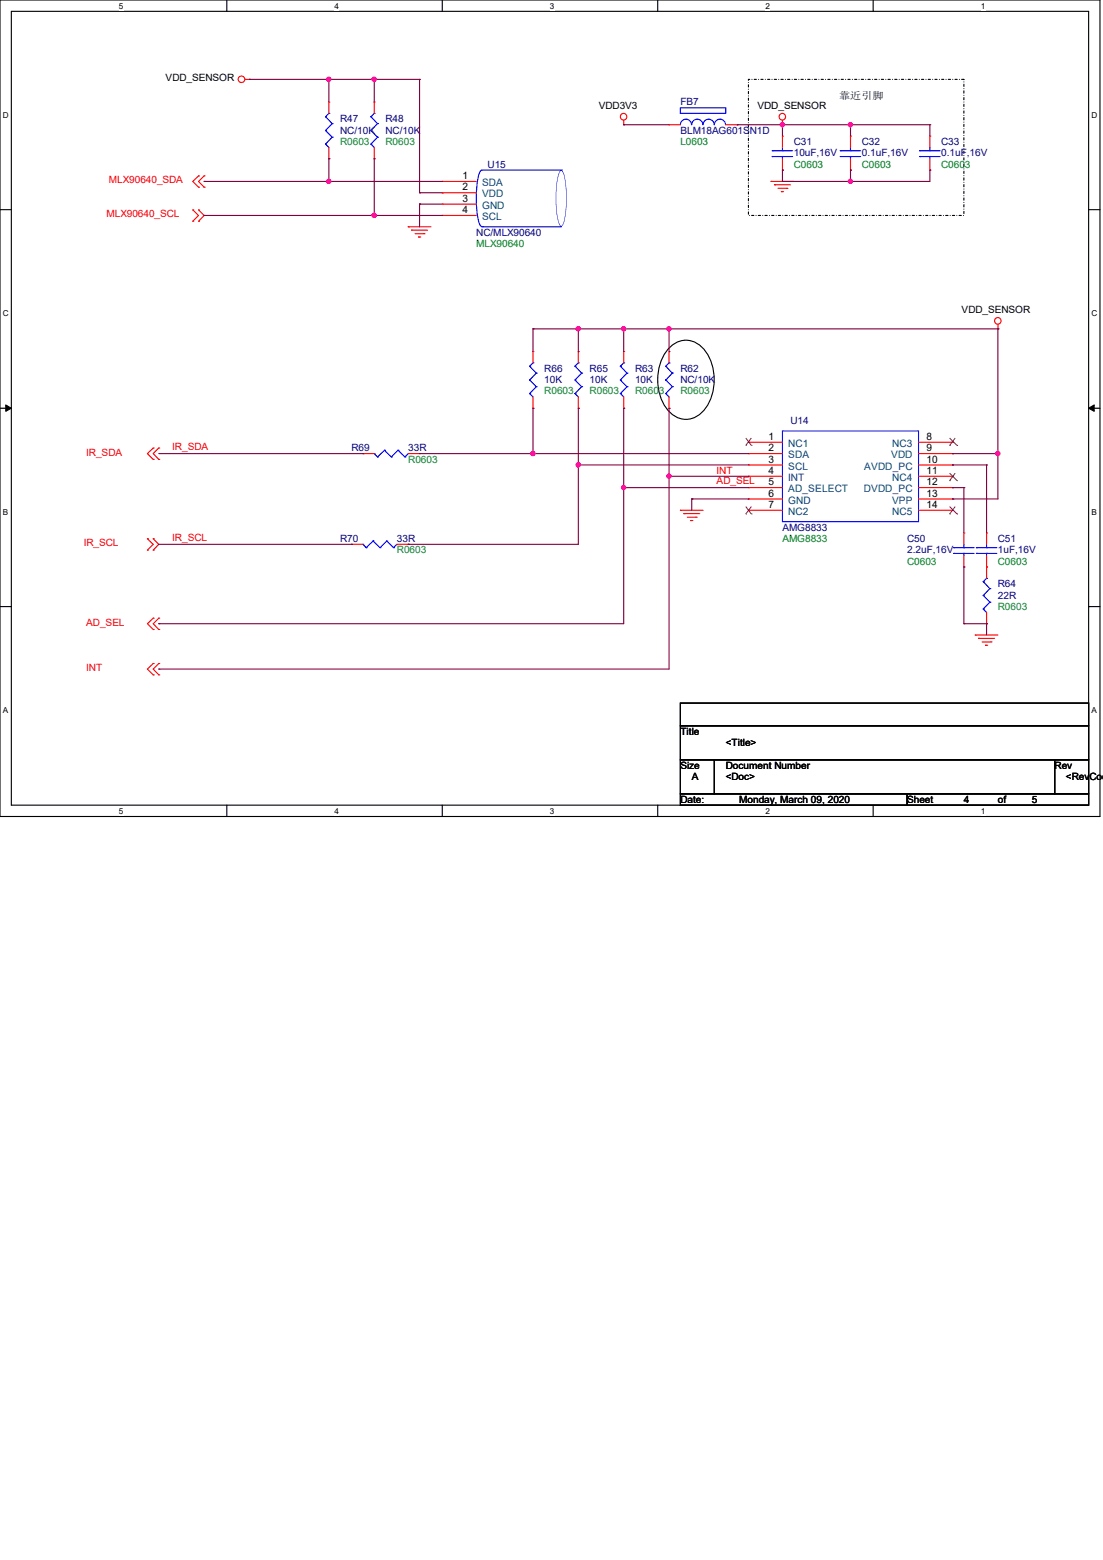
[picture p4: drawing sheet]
<svg xmlns="http://www.w3.org/2000/svg" width="210mm" height="297mm" viewBox="0 0 210 297" stroke-linecap="round" stroke-linejoin="round" font-family="sans-serif">
<path d="M0 0h209.4v155.4h-209.4zM2.2 2.2h205.1v151.1h-205.1z" fill="none" stroke="#000" stroke-width=".21"/>
<g fill="#fff">
<path d="M22.6 .3h.9v1.7h-.9z"/>
<path d="M22.6 153.5h.9v1.8h-.9z"/>
</g>
<path d="M43.2 0v2.2M43.2 153.3v2.1" fill="none" stroke="#000" stroke-width=".21"/>
<g fill="#fff">
<path d="M63.7 .3h.8v1.7h-.8z"/>
<path d="M63.7 153.5h.8v1.8h-.8z"/>
</g>
<path d="M84.2 0v2.2M84.2 153.3v2.1" fill="none" stroke="#000" stroke-width=".21"/>
<g fill="#fff">
<path d="M104.7 .3h.8v1.7h-.8z"/>
<path d="M104.7 153.5h.8v1.8h-.8z"/>
</g>
<path d="M125.2 0v2.2M125.2 153.3v2.1" fill="none" stroke="#000" stroke-width=".21"/>
<g fill="#fff">
<path d="M145.7 .3h.9v1.7h-.9z"/>
<path d="M145.7 153.5h.9v1.8h-.9z"/>
</g>
<path d="M166.2 0v2.2M166.2 153.3v2.1" fill="none" stroke="#000" stroke-width=".21"/>
<g fill="#fff">
<path d="M186.7 .3h.9v1.7h-.9z"/>
<path d="M186.7 153.5h.9v1.8h-.9z"/>
<path d="M.6 21h1.1v1.8h-1.1z"/>
<path d="M207.8 21h1.1v1.8h-1.1z"/>
<path d="M.6 58.8h1.1v1.7h-1.1z"/>
<path d="M207.8 58.8h1.1v1.7h-1.1z"/>
</g>
<path d="M0 39.9h2.2M207.3 39.9h2.1" fill="none" stroke="#000" stroke-width=".21"/>
<g fill="#fff">
<path d="M.6 96.6h1v1.7h-1z"/>
<path d="M207.8 96.6h1v1.7h-1z"/>
</g>
<path d="M0 77.7h2.2M207.3 77.7h2.1" fill="none" stroke="#000" stroke-width=".21"/>
<path d="M1.1 77.1l1.1 .6-1.1 .6zM207.3 77.7l1-.6v1.2z" fill="#000" stroke="#000" stroke-width=".19"/>
<g fill="#fff">
<path d="M.6 134.4h.9v1.7h-.9z"/>
<path d="M207.8 134.4h1v1.7h-1z"/>
</g>
<path d="M127.7 66a4.2 4.2 0 0 1 6.4 .6 9.5 9.5 0 0 1-.6 12 4.2 4.2 0 0 1-6.4-.6 9.5 9.5 0 0 1 .6-12zM0 115.5h2.2M207.3 115.5h2.1M129.5 133.9h77.8v4.3h-77.8zM129.5 138.2h77.8v6.5h-77.8zM129.5 144.7h6.5v6.4h-6.5zM129.5 151.1h43.2v2.2h-43.2zM136 144.7h64.8v6.4h-64.8zM172.7 151.1h34.6v2.2h-34.6zM200.8 144.7h6.5v6.4h-6.5z" fill="none" stroke="#000" stroke-width=".21"/>
<path d="M142.5 15.1h41v25.9h-41z" fill="none" stroke="#000" stroke-width=".21" stroke-dasharray=".4 .4 0 .4"/>
<g fill="none" stroke="#f00" stroke-width=".21">
<path d="M46.7 15.1h.8M47.5 15.1h.1M62.6 19.4h.1M62.6 19.4v2.2M71.2 19.4h.1M71.2 19.4v2.2M36.7 40h.1M36.7 40l1.1 1-1.1 1.1M37.8 40h.1M37.8 33.5h.1M37.8 35.6h.1M37.8 40l1.1 1-1.1 1.1"/>
<path d="M37.8 33.5l-1.1 1 1.1 1.1M38.9 33.5h.1M38.9 35.6h.1M38.9 33.5l-1.1 1 1.1 1.1M62.6 30.2h.1M62.6 28.1v2.1M71.2 30.2h.1M71.2 28.1v2.1M84.2 34.5h.1M84.2 36.7h.1M84.2 38.9h.1M84.2 34.5h6.5"/>
<path d="M84.2 36.7h6.5M84.2 38.9h6.5M118.7 23.7h.1M118.7 22.9v.8M127.4 23.7h.1M127.4 23.7h2.1M138.2 23.7h2.1M140.3 23.7h.1M146.8 34.5h.1M146.8 34.5h4.3M147.4 35.2h.1M147.4 35.2h3.1"/>
<path d="M148.1 35.9h1.7M148.8 36.5h.1M148.8 36.5h.4M149 23.7h.1M149 32.4h.1M149 25.9h.1M149 22.9v.8M149 25.9v2.2M149 30.2v2.2M149.8 35.9h.1M161.9 32.4h.1M161.9 25.9h.1"/>
<path d="M161.9 25.9v2.2M161.9 30.2v2.2M177 32.4h.1M177 25.9h.1M177 25.9v2.2M177 30.2v2.2M36.7 42.1h.1M37.8 42.1h.1M77.7 43.2h.1M77.7 43.2h4.3M78.4 43.8h.1M78.4 43.8h3"/>
<path d="M79 44.5h1.7M79.7 45.1h.1M79.7 45.1h.4M80.7 44.5h.1M84.2 41h.1M84.2 41h6.5M101.5 77.7h.1M101.5 66.9h.1M101.5 66.9v2.2M101.5 75.6v2.1M110.1 77.7h.1M110.1 66.9h.1"/>
<path d="M110.1 66.9v2.2M110.1 75.6v2.1M118.7 77.7h.1M118.7 66.9h.1M118.7 66.9v2.2M118.7 75.6v2.1M127.4 77.7h.1M127.4 66.9h.1M127.4 66.9v2.2M127.4 75.6v2.1M190 62.6h.1M190 61.8v.8"/>
<path d="M29.2 85.3h.1M29.2 87.5h.1M29.2 85.3l-1.1 1.1 1.1 1.1M30.2 85.3h.1M30.2 87.5h.1M30.2 85.3l-1 1.1 1 1.1M69.1 86.4h.1M69.1 86.4h2.1M77.7 86.4h2.2M79.9 86.4h.1M129.5 97.2h.1M129.5 97.2h4.4"/>
<path d="M130.2 97.8h.1M130.2 97.8h3M130.9 98.5h1.6M131.5 99.1h.1M131.5 99.1h.4M132.5 98.5h.1M142.5 84.2h.1M142.5 86.4h.1M142.5 88.5h.1M142.5 90.7h.1M142.5 92.8h.1M142.5 95h.1"/>
<path d="M142.5 97.2h.1M142.5 97.2h6.5M142.5 86.4h6.5M142.5 84.2h6.5M142.5 88.5h6.5M142.5 90.7h6.5M142.5 92.8h6.5M142.5 95h6.5M174.9 97.2h6.5M174.9 86.4h6.5M174.9 84.2h6.5M174.9 88.5h6.5"/>
<path d="M174.9 90.7h6.5M174.9 92.8h6.5M174.9 95h6.5M181.4 84.2h.1M181.4 86.4h.1M181.4 88.5h.1M181.4 90.7h.1M181.4 92.8h.1M181.4 95h.1M181.4 97.2h.1M28.1 102.6h.1M28.1 104.7h.1"/>
<path d="M28.1 102.6l1.1 1-1.1 1.1M29.2 104.7h.1M29.2 102.6h.1M29.2 117.7h.1M29.2 119.8h.1M29.2 102.6l1 1-1 1.1M29.2 117.7l-1.1 1 1.1 1.1M30.2 117.7h.1M30.2 119.8h.1M30.2 117.7l-1 1 1 1.1M66.9 103.6h.1M66.9 103.6h2.2"/>
<path d="M75.6 103.6h2.1M77.7 103.6h.1M183.5 107.9h.1M183.5 101.5h.1M183.5 101.5v2.1M183.5 105.8v2.1M187.8 118.7h.1M187.8 107.9h.1M187.8 101.5h.1M187.8 101.5v2.1M187.8 105.8v4.3M187.8 116.6v2.1"/>
<path d="M29.2 126.3h.1M29.2 128.5h.1M29.2 126.3l-1.1 1.1 1.1 1.1M30.2 126.3h.1M30.2 128.5h.1M30.2 126.3l-1 1.1 1 1.1M185.7 120.9h.1M185.7 120.9h4.3M186.3 121.5h.1M186.3 121.5h3.1M187 122.2h1.7M187.6 122.9h.1"/>
<path d="M187.6 122.9h.4M188.7 122.2h.1"/>
<circle cx="46" cy="15.1" r=".63"/>
<circle cx="118.7" cy="22.2" r=".62"/>
<circle cx="148.9" cy="22.2" r=".62"/>
<circle cx="190" cy="61.1" r=".62"/>
</g>
<g fill="none" stroke="#00f" stroke-width=".21">
<path d="M62 27.4h.1M62 24.8h.1M62 22.2h.1M62 27.4l.6 .7M62 24.8l1.2 1.3M62 22.2l1.2 1.3M62.6 21.6h.1M62.6 21.6l-.6 .6M63.2 26.1h.1M63.2 23.5h.1M63.2 26.1l-1.2 1.3M63.2 23.5l-1.2 1.3"/>
<path d="M70.6 27.4h.1M70.6 24.8h.1M70.6 22.2h.1M70.6 27.4l.6 .7M70.6 24.8l1.3 1.3M70.6 22.2l1.3 1.3M71.2 21.6h.1M71.2 21.6l-.6 .6M71.9 26.1h.1M71.9 23.5h.1M71.9 26.1l-1.3 1.3M71.9 23.5l-1.3 1.3"/>
<path d="M91.8 32.4h-.1a1.86 1.86 0 0 0-.7 1.6 20.2 20.2 0 0 0 .3 8.7l.2 .3 .3 .1M91.8 32.4h15.1M106.6 32.5l.2-.1a1.86 1.86 0 0 1 .8 1.6 20.2 20.2 0 0 1-.3 8.7l-.5 .4a1.86 1.86 0 0 1-.7-1.5 20.2 20.2 0 0 1 .3-8.8zM106.9 32.4h.1M129.5 20.5h8.7v1.1h-8.7zM129.5 23.7a1.06 1.06 0 0 1 1.1-1 1.06 1.06 0 0 1 1.1 1M131.7 23.7a1.06 1.06 0 0 1 1.1-1 1.06 1.06 0 0 1 1 1M133.9 23.7a1.06 1.06 0 0 1 1-1 1.06 1.06 0 0 1 1.1 1M136 23.7a1.06 1.06 0 0 1 1.1-1 1.06 1.06 0 0 1 1 1M147 28.7h.1M147 29.8h.1M147 28.7h3.9"/>
<path d="M147 29.8h3.9M149 29.8h.1M149 28.7h.1M149 28.1v.6M149 29.8v.4M160 28.7h.1M160 29.8h.1M160 28.7h3.9M160 29.8h3.9M161.9 29.8h.1M161.9 28.7h.1M161.9 28.1v.6"/>
<path d="M161.9 29.8v.4M175.1 28.7h.1M175.1 29.8h.1M175.1 28.7h3.9M175.1 29.8h3.9M177 29.8h.1M177 28.7h.1M177 28.1v.6M177 29.8v.4M91.8 43.2h.1M91.8 43.2h15.1M100.8 74.9h.1"/>
<path d="M100.8 72.3h.1M100.8 69.7h.1M100.8 74.9l.7 .7M100.8 72.3l1.3 1.3M100.8 69.7l1.3 1.3M101.5 69.1h.1M101.5 69.1l-.7 .6M102.1 73.6h.1M102.1 71h.1M102.1 73.6l-1.3 1.3M102.1 71l-1.3 1.3M109.5 74.9h.1"/>
<path d="M109.5 72.3h.1M109.5 69.7h.1M109.5 74.9l.6 .7M109.5 72.3l1.2 1.3M109.5 69.7l1.2 1.3M110.1 69.1h.1M110.1 69.1l-.6 .6M110.7 73.6h.1M110.7 71h.1M110.7 73.6l-1.2 1.3M110.7 71l-1.2 1.3M118.1 74.9h.1"/>
<path d="M118.1 72.3h.1M118.1 69.7h.1M118.1 74.9l.6 .7M118.1 72.3l1.3 1.3M118.1 69.7l1.3 1.3M118.7 69.1h.1M118.7 69.1l-.6 .6M119.4 73.6h.1M119.4 71h.1M119.4 73.6l-1.3 1.3M119.4 71l-1.3 1.3M126.7 74.9h.1"/>
<path d="M126.7 72.3h.1M126.7 69.7h.1M126.7 74.9l.7 .7M126.7 72.3l1.3 1.3M126.7 69.7l1.3 1.3M127.4 69.1h.1M127.4 69.1l-.7 .6M128 73.6h.1M128 71h.1M128 73.6l-1.3 1.3M128 71l-1.3 1.3M71.2 86.4h.1"/>
<path d="M71.2 86.4l.7 .6M71.9 87h.1M73.2 85.7h.1M73.2 85.7l1.3 1.3M73.2 85.7l-1.3 1.3M74.5 87h.1M75.8 85.7h.1M75.8 85.7l1.3 1.3M75.8 85.7l-1.3 1.3M77.1 87h.1M77.7 86.4l-.6 .6M149 82h25.9v17.3h-25.9z"/>
<path d="M69.1 103.6h.1M69.1 103.6l.6 .7M69.7 104.3h.1M71 103h.1M71 103l1.3 1.3M71 103l-1.3 1.3M72.3 104.3h.1M73.6 103h.1M73.6 103l1.3 1.3M73.6 103l-1.3 1.3M74.9 104.3h.1M75.6 103.6l-.7 .7"/>
<path d="M181.6 104.3h.1M181.6 105.4h.1M181.6 104.3h3.9M181.6 105.4h3.9M183.5 105.4h.1M183.5 104.3h.1M183.5 103.6v.7M183.5 105.4v.4M185.9 104.3h.1M185.9 105.4h.1M185.9 104.3h3.9M185.9 105.4h3.9"/>
<path d="M187.2 116h.1M187.2 113.4h.1M187.2 110.7h.1M187.2 116l.6 .6M187.2 113.4l1.3 1.2M187.2 110.7l1.3 1.4M187.8 110.1h.1M187.8 105.4h.1M187.8 104.3h.1M187.8 110.1l-.6 .6M187.8 103.6v.7M187.8 105.4v.4"/>
<path d="M188.5 114.6h.1M188.5 112.1h.1M188.5 114.6l-1.3 1.4M188.5 112.1l-1.3 1.3"/>
</g>
<g fill="none" stroke="#804000" stroke-width=".19">
<path d="M142 84.8h.1M142 97.9h.1M142 83.4l1.1 1.4M142 96.4l1.1 1.5M143.1 84.8h.1M143.1 97.9h.1M143.1 83.4l-1.1 1.4M143.1 96.4l-1.1 1.5M180.8 84.8h.1M180.8 91.5h.1M180.8 97.9h.1M180.8 83.4l1.4 1.4"/>
<path d="M180.8 90.1l1.4 1.4M180.8 96.4l1.4 1.5M181.9 83.4l-1.1 1.4M181.9 90.1l-1.1 1.4M181.9 96.4l-1.1 1.5M182.2 84.8h.1M182.2 91.5h.1M182.2 97.9h.1"/>
</g>
<g fill="none" stroke="#800040" stroke-width=".21">
<path d="M47.5 15.1h.1M47.5 15.1h32.4M62.6 15.1h.1M62.6 15.1v4.3M71.2 15.1h.1M71.2 15.1v4.3M79.9 15.1h.1M79.9 15.1v21.6M38.9 34.5h.1M38.9 34.5h45.3M62.6 30.2h.1M62.6 34.5h.1"/>
<path d="M62.6 30.2v4.3M71.2 30.2h.1M71.2 30.2v10.8M79.9 36.7h.1M79.9 38.9h.1M79.9 36.7h4.3M79.9 38.9v4.3M79.9 38.9h4.3M118.7 23.7h.1M118.7 23.7h8.7M140.3 23.7h.1M140.3 23.7h36.7"/>
<path d="M149 23.7h.1M149 32.4h.1M149 34.5h.1M149 23.7v2.2M149 32.4v2.1M161.9 23.7h.1M161.9 32.4h.1M161.9 34.5h.1M161.9 23.7v2.2M161.9 32.4v2.1M177 23.7h.1M177 32.4h.1"/>
<path d="M177 32.4v2.1h-28M177 23.7v2.2M38.9 41h.1M38.9 41h45.3M71.2 41h.1M101.5 62.6h.1M101.5 77.7h.1M101.5 62.6h88.5M101.5 62.6v4.3M101.5 77.7v8.7M110.1 62.6h.1M110.1 77.7h.1"/>
<path d="M110.1 77.7v25.9h-32.4M110.1 62.6v4.3M118.7 62.6h.1M118.7 77.7h.1M118.7 62.6v4.3M118.7 77.7v41h-88.5M127.4 62.6h.1M127.4 77.7h.1M127.4 62.6v4.3M127.4 77.7v49.7h-97.2M190 62.6h.1M190 62.6v32.4h-8.6"/>
<path d="M30.2 86.4h38.9M69.1 86.4h.1M79.9 86.4h62.6M101.5 86.4h.1M110.1 88.5h.1M110.1 88.5h32.4M118.7 92.8h.1M118.7 92.8h23.8M127.4 90.7h.1M127.4 90.7h15.1M131.7 95h.1M131.7 95h10.8"/>
<path d="M131.7 95v2.2M181.4 95h.1M181.4 86.4h.1M181.4 92.8h.1M181.4 88.5h.1M181.4 86.4h8.6M181.4 92.8h2.1M181.4 88.5h6.4M183.5 92.8h.1M183.5 92.8v8.7M187.8 88.5h.1M187.8 88.5v13"/>
<path d="M190 86.4h.1M30.2 118.7h.1M30.2 103.6h36.7M66.9 103.6h.1M77.7 103.6h.1M183.5 107.9h.1M183.5 118.7h.1M183.5 107.9v10.8M183.5 118.7h4.3M187.8 118.7h.1M187.8 118.7v2.2M30.2 127.4h.1"/>
</g>
<g fill="#f0f" stroke="#f0f" stroke-width=".21">
<circle cx="161.9" cy="23.7" r=".4"/>
<circle cx="149" cy="23.7" r=".4"/>
<circle cx="161.9" cy="34.5" r=".4"/>
<circle cx="118.7" cy="62.6" r=".4"/>
<circle cx="118.7" cy="92.8" r=".4"/>
<circle cx="127.4" cy="90.7" r=".4"/>
<circle cx="127.4" cy="62.6" r=".4"/>
<circle cx="190" cy="86.3" r=".4"/>
<circle cx="110.1" cy="62.6" r=".4"/>
<circle cx="101.5" cy="86.3" r=".4"/>
<circle cx="110.1" cy="88.5" r=".4"/>
<circle cx="62.6" cy="15.1" r=".4"/>
<circle cx="71.2" cy="15.1" r=".4"/>
<circle cx="62.6" cy="34.5" r=".4"/>
<circle cx="71.2" cy="41" r=".4"/>
</g>
<g font-size="1.9">
<text x="31.5" y="15.5">VDD_SENSOR</text>
<text x="114" y="20.7">VDD3V3</text>
<text x="144.2" y="20.7">VDD_SENSOR</text>
<text x="159.8" y="18.8">靠近引脚</text>
<text x="88.1" y="34.1">1</text>
<text x="88.1" y="36.2">2</text>
<text x="88.1" y="38.4">3</text>
<text x="88.1" y="40.6">4</text>
<text x="183.1" y="59.6">VDD_SENSOR</text>
<text x="146.3" y="83.7">1</text>
<text x="176.4" y="83.7">8</text>
<text x="146.3" y="85.9">2</text>
<text x="146.3" y="88.1">3</text>
<text x="176.4" y="85.9">9</text>
<text x="176.4" y="88.1">10</text>
<text x="146.3" y="90.2">4</text>
<text x="146.3" y="92.4">5</text>
<text x="146.3" y="94.5">6</text>
<text x="176.4" y="90.2">11</text>
<text x="176.4" y="92.4">12</text>
<text x="176.4" y="94.5">13</text>
<text x="146.3" y="96.7">7</text>
<text x="176.4" y="96.7">14</text>
<text x="129.5" y="139.9">Title</text>
<text x="138.2" y="142">&lt;Title&gt;</text>
<text x="129.5" y="146.3">Size</text>
<text x="131.7" y="148.5">A</text>
<text x="138.2" y="146.3">Document Number</text>
<text x="138.2" y="148.5">&lt;Doc&gt;</text>
<text x="200.8" y="146.3">Rev</text>
<text x="202.9" y="148.5">&lt;RevCode</text>
<text x="129.5" y="152.8">Date:</text>
<text x="140.8" y="152.8">Monday, March 09, 2020</text>
<text x="172.7" y="152.8">Sheet</text>
<text x="183.5" y="152.8">4</text>
<text x="190" y="152.8">of</text>
<text x="196.5" y="152.8">5</text>
</g>
<g font-size="1.9" fill="#000080">
<text x="64.8" y="23.3">R47</text>
<text x="73.4" y="23.3">R48</text>
<text x="129.5" y="20.1">FB7</text>
<text x="64.8" y="25.4">NC/10K</text>
<text x="73.4" y="25.4">NC/10K</text>
<text x="129.5" y="25.4">BLM18AG601SN1D</text>
<text x="151.1" y="27.6">C31</text>
<text x="151.1" y="29.8">10uF,16V</text>
<text x="164.1" y="27.6">C32</text>
<text x="164.1" y="29.8">0.1uF,16V</text>
<text x="179.2" y="27.6">C33</text>
<text x="179.2" y="29.8">0.1uF,16V</text>
<text x="92.8" y="31.9">U15</text>
<text x="90.7" y="44.9">NC/MLX90640</text>
<text x="103.6" y="70.8">R66</text>
<text x="112.3" y="70.8">R65</text>
<text x="120.9" y="70.8">R63</text>
<text x="129.5" y="70.8">R62</text>
<text x="103.6" y="72.9">10K</text>
<text x="112.3" y="72.9">10K</text>
<text x="120.9" y="72.9">10K</text>
<text x="129.5" y="72.9">NC/10K</text>
<text x="150.5" y="80.7">U14</text>
<text x="66.9" y="85.9">R69</text>
<text x="77.7" y="85.9">33R</text>
<text x="149" y="101">AMG8833</text>
<text x="64.8" y="103.2">R70</text>
<text x="75.6" y="103.2">33R</text>
<text x="172.7" y="103.2">C50</text>
<text x="172.7" y="105.3">2.2uF,16V</text>
<text x="190" y="103.2">C51</text>
<text x="190" y="105.3">1uF,16V</text>
<text x="190" y="111.8">R64</text>
<text x="190" y="114">22R</text>
</g>
<g font-size="1.9" fill="#008040">
<text x="64.8" y="27.6">R0603</text>
<text x="73.4" y="27.6">R0603</text>
<text x="103.6" y="75.1">R0603</text>
<text x="112.3" y="75.1">R0603</text>
<text x="120.9" y="75.1">R0603</text>
<text x="129.5" y="75.1">R0603</text>
<text x="77.7" y="88.1">R0603</text>
<text x="75.6" y="105.3">R0603</text>
<text x="190" y="116.1">R0603</text>
</g>
<g font-size="1.9" fill="#008000">
<text x="129.5" y="27.6">L0603</text>
<text x="151.1" y="31.9">C0603</text>
<text x="164.1" y="31.9">C0603</text>
<text x="179.2" y="31.9">C0603</text>
<text x="90.7" y="47">MLX90640</text>
<text x="149" y="103.2">AMG8833</text>
<text x="172.7" y="107.5">C0603</text>
<text x="190" y="107.5">C0603</text>
</g>
<g font-size="1.9" fill="#f00">
<text x="20.7" y="34.9">MLX90640_SDA</text>
<text x="20.3" y="41.4">MLX90640_SCL</text>
<text x="16.4" y="86.7">IR_SDA</text>
<text x="32.8" y="85.7">IR_SDA</text>
<text x="136.4" y="92.2">AD_SEL</text>
<text x="136.4" y="90.3">INT</text>
<text x="16" y="104">IR_SCL</text>
<text x="32.8" y="103">IR_SCL</text>
<text x="16.4" y="119.1">AD_SEL</text>
<text x="16.4" y="127.8">INT</text>
</g>
<g font-size="1.9" fill="#004080">
<text x="91.8" y="35.4">SDA</text>
<text x="91.8" y="37.6">VDD</text>
<text x="91.8" y="39.8">GND</text>
<text x="91.8" y="41.9">SCL</text>
<text x="150.1" y="85.1">NC1</text>
<text x="150.1" y="87.2">SDA</text>
<text x="150.1" y="89.4">SCL</text>
<text x="164.5" y="89.4">AVDD_PC</text>
<text x="169.7" y="87.2">VDD</text>
<text x="169.9" y="85.1">NC3</text>
<text x="150.1" y="91.6">INT</text>
<text x="150.1" y="93.7">AD_SELECT</text>
<text x="150.1" y="95.9">GND</text>
<text x="164.5" y="93.7">DVDD_PC</text>
<text x="169.8" y="95.9">VPP</text>
<text x="169.9" y="91.6">NC4</text>
<text x="150.1" y="98">NC2</text>
<text x="169.9" y="98">NC5</text>
</g>
<g font-size="1.6">
<text x="22.6" y="1.6">5</text>
<text x="63.7" y="1.6">4</text>
<text x="104.7" y="1.6">3</text>
<text x="145.7" y="1.6">2</text>
<text x="186.7" y="1.6">1</text>
<text x=".5" y="22.4">D</text>
<text x="207.8" y="22.4">D</text>
<text x=".5" y="60.2">C</text>
<text x="207.8" y="60.2">C</text>
<text x=".5" y="98">B</text>
<text x="207.8" y="98">B</text>
<text x=".5" y="135.8">A</text>
<text x="207.8" y="135.8">A</text>
<text x="22.6" y="154.9">5</text>
<text x="63.7" y="154.9">4</text>
<text x="104.7" y="154.9">3</text>
<text x="145.7" y="154.9">2</text>
<text x="186.7" y="154.9">1</text>
</g>
</svg>
